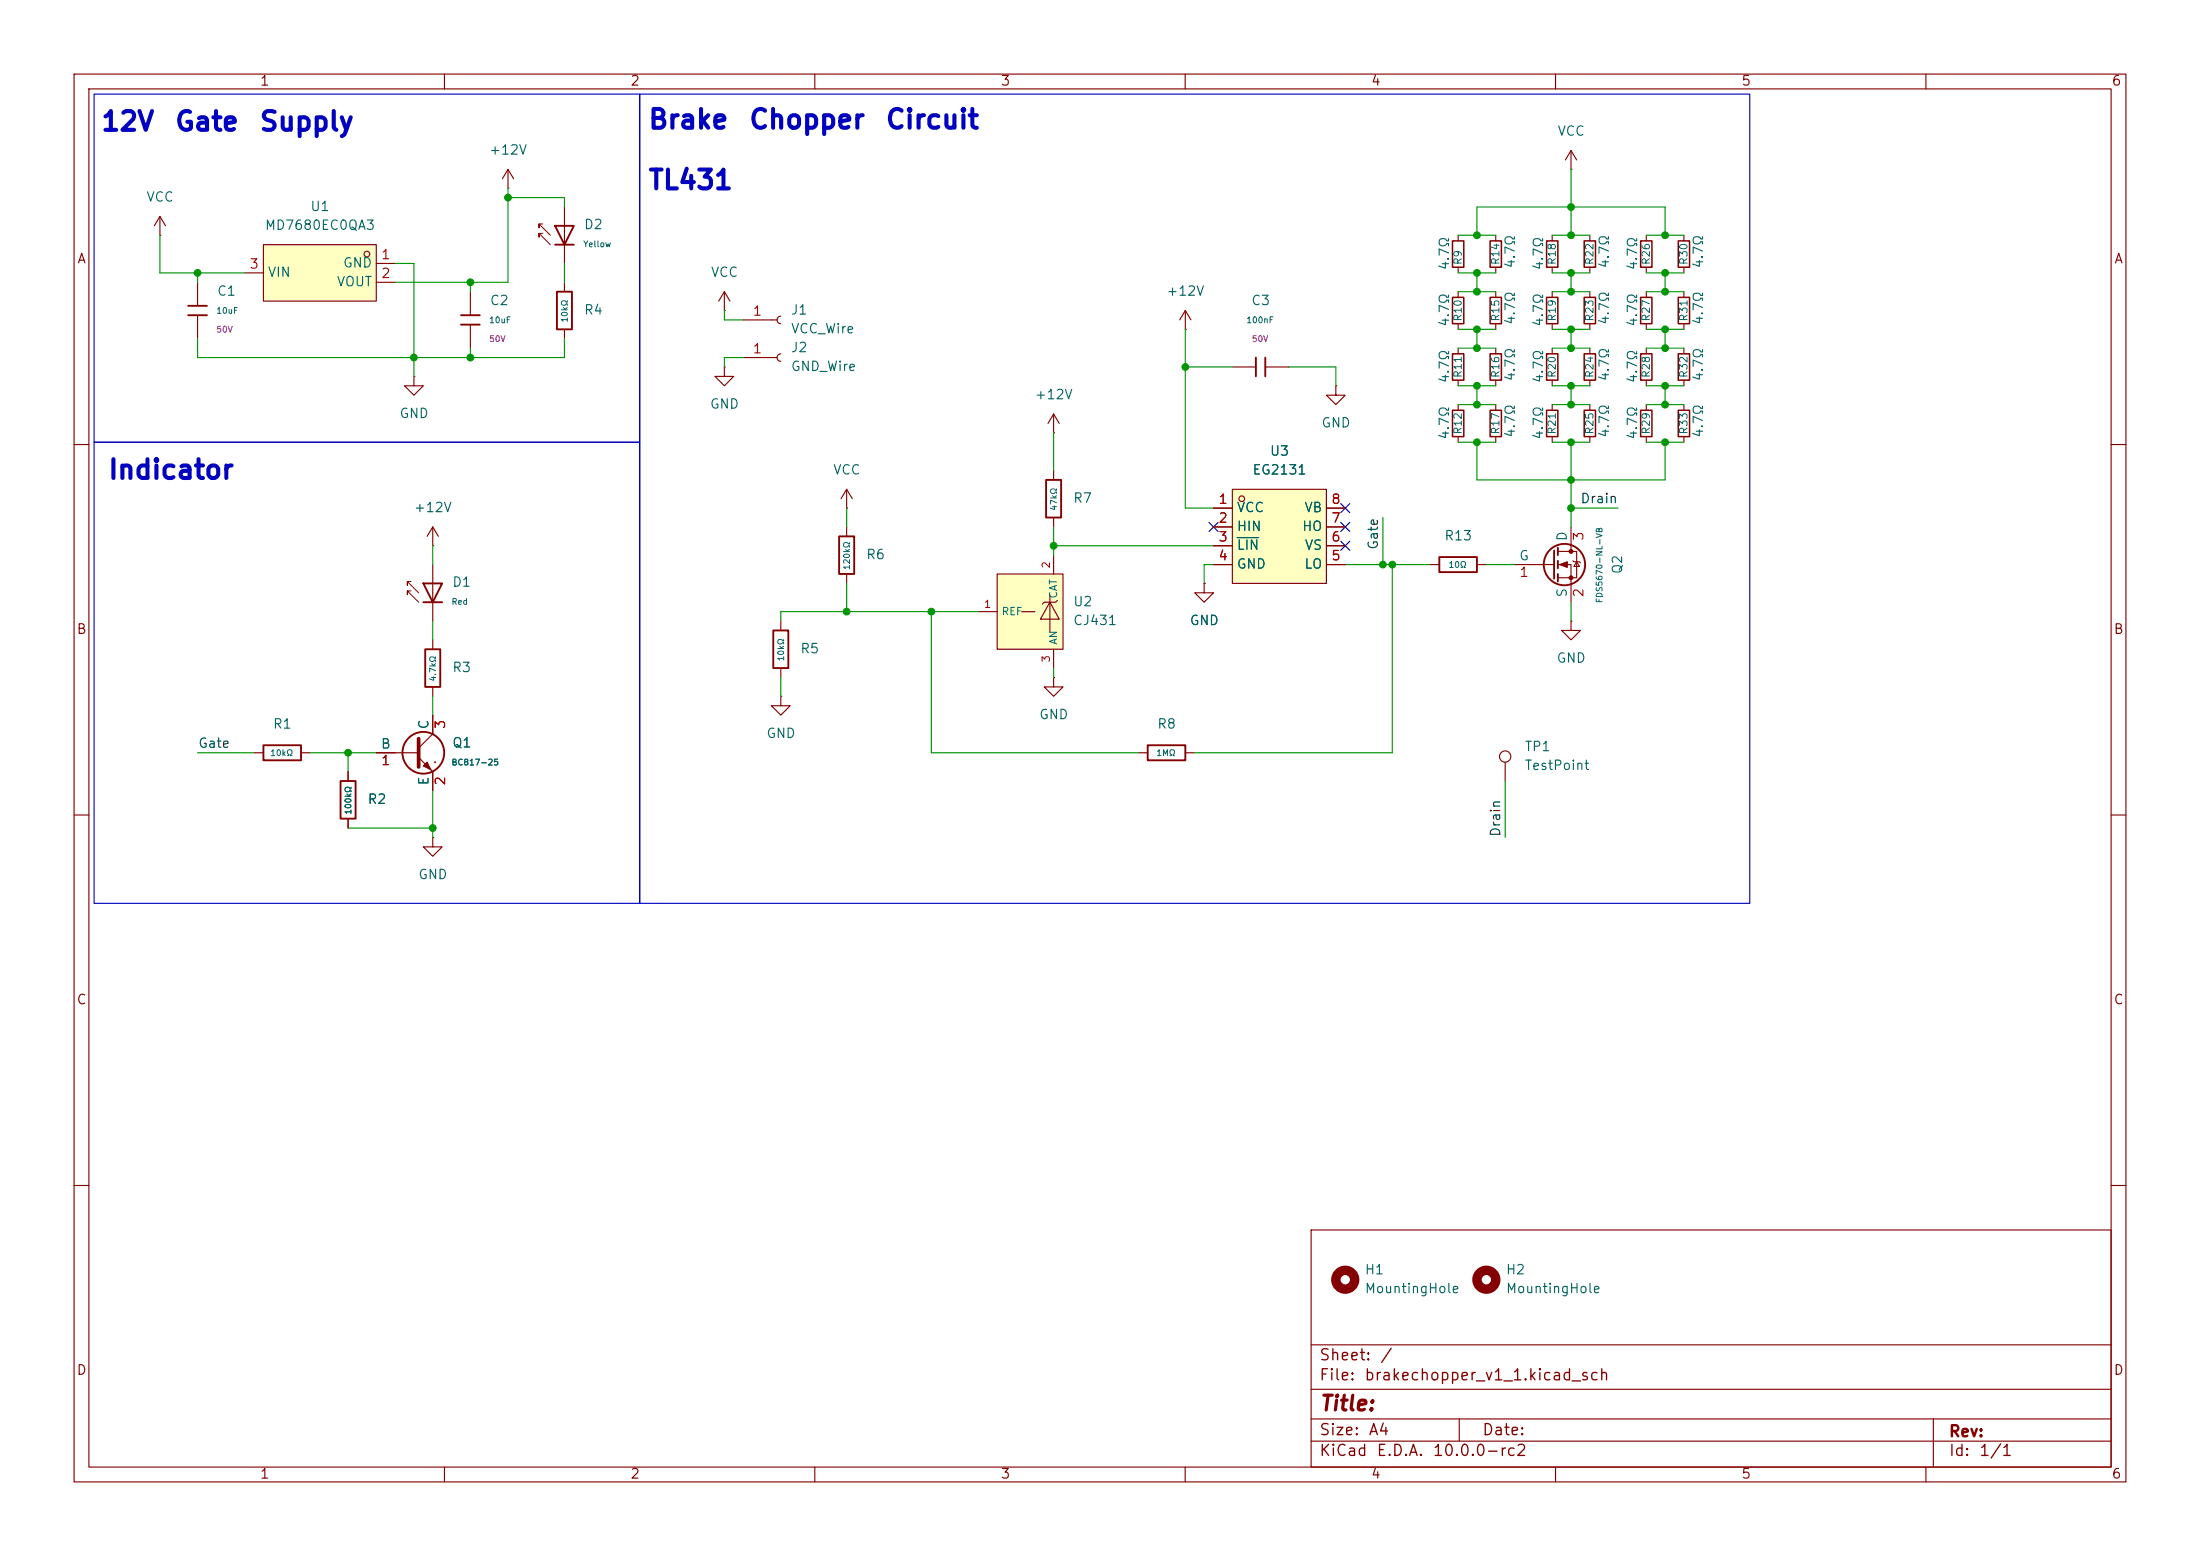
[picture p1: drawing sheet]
<svg xmlns="http://www.w3.org/2000/svg" width="297mm" height="210mm" viewBox="0 0 297 210" stroke-linecap="round" stroke-linejoin="round" font-family="sans-serif">
<g fill="none" stroke="#840000" stroke-width=".15">
<path d="M10 10h277v190h-277zM12 12h273v186h-273zM60 10v2M110 10v2M160 10v2M210 10v2M260 10v2M196.8 31.8v.7M196.8 36.1v.7M196.8 39.4v.7M201.9 31.8v.7M201.9 36.1v.7"/>
<path d="M201.9 39.4v.7M209.5 31.8v.7M209.5 36.1v.7M209.5 39.4v.7M214.6 31.8v.7M214.6 36.1v.7M214.6 39.4v.7M222.2 31.8v.7M222.2 36.1v.7M222.2 39.4v.7M227.3 31.8v.7M227.3 36.1v.7"/>
<path d="M227.3 39.4v.7M196.8 43.7v.8M201.9 43.7v.8M209.5 43.7v.8M209.5 47v.8M209.5 51.3v.8M214.6 43.7v.8M214.6 47v.8M214.6 51.3v.8M222.2 43.7v.8M222.2 47v.8M222.2 51.3v.8"/>
<path d="M222.2 54.6v.8M222.2 58.9v.8M227.3 43.7v.8M227.3 47v.8M227.3 51.3v.8M227.3 54.6v.8M227.3 58.9v.8M10 60h2M58.4 73.7h.1M58.4 71.1v2.6M58.4 76.2v7.6M58.4 71.1l-.7 1.3"/>
<path d="M58.4 71.1l.8 1.3M193 76.2h1.3M199.4 76.2h1.3M285 60h2M58.4 96.5v2.6l-1.9 1.9M10 110h2M47 104.1v1.3M47 110.5v1.3M50.8 101.6h5.7M56.5 102.2l1.9 1.9v2.6M58.4 113v1.3h1.3l-1.3 1.3-1.3-1.3h1.3M58.4 113h.1"/>
<path d="M58.7 102.9h.1M285 110h2M10 160h2M177 166h108v32h-108zM285 160h2M60 198v2M110 198v2M160 198v2M177 194.5h108M177 191.5h108M177 187.5h108M177 181.5h108"/>
<path d="M197 191.5v3M210 198v2M260 198v2M261 191.5v6.5"/>
</g>
<g fill="none" stroke="#840000" stroke-width=".25">
<path d="M57.1 78.7h2.6l-1.3 2.6zM194.3 75.2h5.1v2h-5.1zM57.1 81.3h2.6M46 105.4h2v5.1h-2z"/>
<circle cx="57.1" cy="101.6" r="2.82"/>
</g>
<path d="M56.5 99.7v3.8" fill="none" stroke="#840000" stroke-width=".51"/>
<path d="M57.7 102.9l.5 1-1.1-.5z" fill="#840000" stroke="#840000" stroke-width=".15"/>
<g fill="none" stroke="#840000" stroke-width=".2">
<path d="M196.1 32.5h1.5v3.6h-1.5zM201.2 32.5h1.5v3.6h-1.5zM208.8 32.5h1.5v3.6h-1.5zM213.9 32.5h1.5v3.6h-1.5zM221.5 32.5h1.5v3.6h-1.5zM226.6 32.5h1.5v3.6h-1.5zM196.1 40.1h1.5v3.6h-1.5zM201.2 40.1h1.5v3.6h-1.5zM208.8 47.8h1.5v3.5h-1.5zM208.8 40.1h1.5v3.6h-1.5zM213.9 47.8h1.5v3.5h-1.5zM213.9 40.1h1.5v3.6h-1.5z"/>
<path d="M221.5 55.4h1.5v3.5h-1.5zM221.5 47.8h1.5v3.5h-1.5zM221.5 40.1h1.5v3.6h-1.5zM226.6 55.4h1.5v3.5h-1.5zM226.6 47.8h1.5v3.5h-1.5zM226.6 40.1h1.5v3.6h-1.5z"/>
</g>
<path d="M55.5 78.5h-.5v.5v-.5l1.5 1.5M55.5 79.8h-.5v.5v-.5l1.5 1.5" fill="none" stroke="#840000" stroke-width=".14"/>
<path d="M166.4 66h12.7v12.7h-12.7z" fill="#ffffc2"/>
<g fill="none" stroke="#840000" stroke-width=".15">
<path d="M212.1 22.9h.1M212.1 20.3l-.8 1.3M212.1 20.3l.8 1.3M212.1 20.3v2.6M142.2 58.4h.1M142.2 55.9v2.5M142.2 55.9l-.7 1.3M142.2 55.9l.8 1.3M160 44.5h.1M160 41.9l-.7 1.3M160 41.9l.8 1.3M160 41.9v2.6"/>
<path d="M166.4 49.5h3.1M170.8 49.5h3.2M180.3 52.1v1.2h1.3l-1.3 1.3-1.2-1.3h1.2M180.3 52.1h.1M196.8 47v.8M196.8 51.3v.8M201.9 47v.8M201.9 51.3v.8M142.2 63.5v1.3M142.2 69.9v1.2M162.6 78.7v1.3h1.2l-1.2 1.3-1.3-1.3h1.3M162.6 78.7h.1"/>
<path d="M163.8 68.6h2.6M163.8 71.1h2.6M163.8 73.7h2.6M163.8 76.2h2.6M166.4 66h12.7v12.7h-12.7zM179.1 68.6h2.5M179.1 71.1h2.5M179.1 73.7h2.5M179.1 76.2h2.5M58.4 86.4v1.2M58.4 92.7v1.3M142.2 91.4v1.3h1.3l-1.3 1.3-1.2-1.3h1.2"/>
<path d="M142.2 91.4h.1M153.7 101.6h1.2M160 101.6h1.3"/>
<circle cx="167.6" cy="67.3" r=".38"/>
</g>
<path d="M167 72.6h2.9" fill="none" stroke="#006464" stroke-width=".15"/>
<path d="M196.1 47.8h1.5v3.5h-1.5zM201.2 47.8h1.5v3.5h-1.5z" fill="none" stroke="#840000" stroke-width=".2"/>
<path d="M169.5 48.3v2.5M170.8 48.3v2.5M141.2 64.8h2.1v5.1h-2.1zM57.4 87.6h2v5.1h-2zM154.9 100.6h5.1v2h-5.1z" fill="none" stroke="#840000" stroke-width=".25"/>
<path d="M134.6 77.5h8.9v10.1h-8.9z" fill="#ffffc2"/>
<g fill="none" stroke="#840000" stroke-width=".15">
<path d="M21.6 31.8h.1M21.6 29.2l-.8 1.3M21.6 29.2l.8 1.3M21.6 29.2v2.6M26.7 38.1v3.2M63.5 39.4v3.1M68.6 25.4h.1M68.6 22.9l-.8 1.2M68.6 22.9l.7 1.2M68.6 22.9v2.5M76.2 27.9v7.7M76.2 38.1v1.3"/>
<path d="M26.7 42.5v3.2M55.9 50.8v1.3h1.2l-1.2 1.2-1.3-1.2h1.3M55.9 50.8h.1M63.5 43.8v3.2M76.2 44.5v1.2M134.6 77.5h8.9v10.1h-8.9zM142.2 74.9v2.6M132.1 82.6h2.5M137.9 82.6h1.8M141.7 81.3l1.3 2.3h-2.5zM141.7 80.3v5M142.2 87.6v2.6"/>
<path d="M142.7 81l-.2 .3h-1.5l-.3 .2"/>
</g>
<path d="M74.9 30.5h2.6l-1.3 2.5zM74.9 33h2.6M75.2 39.4h2v5.1h-2zM25.4 42.5h2.5M25.4 41.3h2.5M62.2 43.8h2.6M62.2 42.5h2.6" fill="none" stroke="#840000" stroke-width=".25"/>
<path d="M73.3 30.2h-.5v.5v-.5l1.5 1.6M73.3 31.5h-.5v.5v-.5l1.5 1.5" fill="none" stroke="#840000" stroke-width=".14"/>
<path d="M35.6 33h15.2v7.6h-15.2z" fill="#ffffc2"/>
<g fill="none" stroke="#840000" stroke-width=".15">
<path d="M33 36.8h2.6M35.6 33h15.2v7.6h-15.2zM50.8 35.6h2.5M50.8 38.1h2.5M97.8 39.4l-.8 1.2M97.8 39.4l.8 1.2M97.8 39.4v2.5M97.8 49.5v1.3h1.3l-1.3 1.3-1.3-1.3h1.3M97.8 49.5h.1M97.8 41.9h.1M100.3 48.3h4.6M100.3 43.2h4.6"/>
<path d="M105.4 47.8a.51 .51 0 0 0-.5 .5 .51 .51 0 0 0 .5 .5M105.4 42.7a.51 .51 0 0 0-.5 .5 .51 .51 0 0 0 .5 .5M196.8 54.6v.8M196.8 58.9v.8M201.9 54.6v.8M201.9 58.9v.8M209.5 54.6v.8M209.5 58.9v.8M214.6 54.6v.8M214.6 58.9v.8M114.3 68.6h.1M114.3 66v2.6"/>
<path d="M114.3 71.1v1.3M114.3 77.5v1.2M114.3 66l-.8 1.3M114.3 66l.8 1.3M162.6 78.7h.1M163.8 76.2h2.6M163.8 68.6h2.6M163.8 71.1h2.6M163.8 73.7h2.6M179.1 76.2h2.5M179.1 68.6h2.5M179.1 71.1h2.5"/>
<path d="M179.1 73.7h2.5M204.5 76.2h5.3M210.3 74.4h2.6v3.6h-2.6M210.3 76.2h1.8v5.1M212.1 71.1v3.3M212.3 75.7l.2 .1h.7l.2 .1M212.9 75.8l.3 .7h-.7zM58.4 96.5v2.6M105.4 94v1.3h1.3l-1.3 1.2-1.3-1.2h1.3M105.4 94h.1M105.4 83.8v1.3M105.4 90.2v1.2"/>
<path d="M212.1 83.8v1.3h1.3l-1.3 1.3-1.3-1.3h1.3M212.1 83.8h.1M34.3 101.6h1.3M40.6 101.6h1.3M47 104.1v1.3M47 110.5v1.3M50.8 101.6h2.5M58.4 104.1v2.6M203.2 102.9v2.5"/>
<circle cx="49.5" cy="34.3" r=".38"/>
<circle cx="203.2" cy="102.1" r=".76"/>
</g>
<g fill="none" stroke="#840000" stroke-width=".25">
<path d="M113.3 72.4h2v5.1h-2zM209.8 74.3v3.8M210.3 73.9v1M210.3 75.7v1M210.3 77.5v1M104.4 85.1h2v5.1h-2zM35.6 100.6h5v2h-5z"/>
<circle cx="211.2" cy="76.2" r="2.79"/>
</g>
<path d="M196.1 55.4h1.5v3.5h-1.5zM201.2 55.4h1.5v3.5h-1.5zM208.8 55.4h1.5v3.5h-1.5zM213.9 55.4h1.5v3.5h-1.5z" fill="none" stroke="#840000" stroke-width=".2"/>
<g fill="none" stroke="#840000" stroke-width="1.3">
<circle cx="181.6" cy="172.7" r="1.27"/>
<circle cx="200.7" cy="172.7" r="1.27"/>
</g>
<g fill="#840000" stroke="#840000" stroke-width=".15">
<path d="M210.6 76.2l1-.4v.8z"/>
<circle cx="212.1" cy="74.4" r=".25"/>
<circle cx="212.1" cy="78" r=".25"/>
</g>
<g fill="none" stroke="#009600" stroke-width=".15">
<path d="M21.6 31.8v5h11.4M26.7 36.8v1.3M53.3 35.6h2.6v15.2M63.5 38.1v1.3M68.6 26.7h7.6v1.2M68.6 25.4v12.7h-15.3M76.2 35.6v2.5M196.8 36.8h5.1M196.8 39.4h5.1M196.8 31.8h5.1M199.4 31.8v-3.9h25.4v3.9M199.4 36.8v2.6"/>
<path d="M209.5 36.8h5.1M209.5 39.4h5.1M209.5 31.8h5.1M212.1 22.9v8.9M212.1 36.8v2.6M222.2 36.8h5.1M222.2 39.4h5.1M222.2 31.8h5.1M224.8 36.8v2.6M26.7 45.7v2.6h49.5v-2.6M63.5 47v1.3M97.8 41.9v1.3h2.5"/>
<path d="M100.3 48.3h-2.5v1.2M142.2 58.4v5.1M160 44.5v24.1h3.8M160 49.5h6.4M174 49.5h6.3v2.6M196.8 47h5.1M196.8 54.6h5.1M196.8 52.1h5.1M196.8 59.7h5.1M196.8 44.5h5.1M199.4 59.7v5.1h25.4v-5.1M199.4 44.5v2.5"/>
<path d="M199.4 52.1v2.5M209.5 47h5.1M209.5 54.6h5.1M209.5 52.1h5.1M209.5 59.7h5.1M209.5 44.5h5.1M212.1 44.5v2.5M212.1 52.1v2.5M212.1 59.7v11.4M222.2 47h5.1M222.2 54.6h5.1M222.2 52.1h5.1"/>
<path d="M222.2 59.7h5.1M222.2 44.5h5.1M224.8 44.5v2.5M224.8 52.1v2.5M58.4 73.7v2.5M114.3 68.6v2.5M114.3 78.7v3.9M142.2 71.1v3.8M142.2 73.7h21.6M163.8 76.2h-1.2v2.5M181.6 76.2h11.4M186.7 69.9v6.3"/>
<path d="M188 76.2v25.4h-26.7M200.7 76.2h3.8M212.1 68.6h6.3M58.4 83.8v2.6M58.4 94v2.5M105.4 91.4v2.6M125.7 82.6v19h28M132.1 82.6h-26.7v1.2M142.2 90.2v1.2M212.1 81.3v2.5M26.7 101.6h7.6M41.9 101.6h8.9"/>
<path d="M47 101.6v2.5M47 111.8h11.4M58.4 106.7v6.3M203.2 105.4v7.6"/>
</g>
<path d="M163.2 70.5l1.2 1.2M164.4 70.5l-1.2 1.2M181 68l1.2 1.2M181 70.5l1.2 1.2M181 73.1l1.2 1.2M182.2 68l-1.2 1.2M182.2 70.5l-1.2 1.2M182.2 73.1l-1.2 1.2" fill="none" stroke="#000084" stroke-width=".15"/>
<path d="M12.7 12.7h73.7v47h-73.7zM86.4 12.7h149.8v109.2h-149.8zM12.7 59.7h73.7v62.2h-73.7z" fill="none" stroke="#0000c2" stroke-width=".15"/>
<path d="M167 72.6h2.9" fill="none" stroke="#006464" stroke-width=".15"/>
<g fill="#009600" stroke="#009600" stroke-width=".14">
<circle cx="199.4" cy="52.1" r=".46"/>
<circle cx="199.4" cy="59.7" r=".46"/>
<circle cx="212.1" cy="59.7" r=".46"/>
<circle cx="212.1" cy="52.1" r=".46"/>
<circle cx="199.4" cy="54.6" r=".46"/>
<circle cx="199.4" cy="39.4" r=".46"/>
<circle cx="199.4" cy="47" r=".46"/>
<circle cx="199.4" cy="31.8" r=".46"/>
<circle cx="199.4" cy="44.5" r=".46"/>
<circle cx="199.4" cy="36.8" r=".46"/>
<circle cx="212.1" cy="31.8" r=".46"/>
<circle cx="212.1" cy="39.4" r=".46"/>
<circle cx="212.1" cy="47" r=".46"/>
<circle cx="212.1" cy="36.8" r=".46"/>
<circle cx="212.1" cy="44.5" r=".46"/>
<circle cx="212.1" cy="68.6" r=".46"/>
<circle cx="212.1" cy="27.9" r=".46"/>
<circle cx="224.8" cy="47" r=".46"/>
<circle cx="212.1" cy="64.8" r=".46"/>
<circle cx="224.8" cy="39.4" r=".46"/>
<circle cx="224.8" cy="36.8" r=".46"/>
<circle cx="224.8" cy="44.5" r=".46"/>
<circle cx="224.8" cy="31.8" r=".46"/>
<circle cx="224.8" cy="54.6" r=".46"/>
<circle cx="224.8" cy="59.7" r=".46"/>
<circle cx="224.8" cy="52.1" r=".46"/>
<circle cx="212.1" cy="54.6" r=".46"/>
<circle cx="186.7" cy="76.2" r=".46"/>
<circle cx="188" cy="76.2" r=".46"/>
<circle cx="68.6" cy="26.7" r=".46"/>
<circle cx="114.3" cy="82.6" r=".46"/>
<circle cx="125.7" cy="82.6" r=".46"/>
<circle cx="26.7" cy="36.8" r=".46"/>
<circle cx="63.5" cy="48.3" r=".46"/>
<circle cx="63.5" cy="38.1" r=".46"/>
<circle cx="55.9" cy="48.3" r=".46"/>
<circle cx="142.2" cy="73.7" r=".46"/>
<circle cx="160" cy="49.5" r=".46"/>
<circle cx="58.4" cy="111.8" r=".46"/>
<circle cx="47" cy="101.6" r=".46"/>
</g>
<g font-size="2.5" fill="#0000c2">
<text x="13.5" y="18.3">12V</text>
<text x="23.5" y="18.3">Gate</text>
<text x="34.9" y="18.3">Supply</text>
<text x="87.4" y="18">Brake</text>
<text x="101" y="18">Chopper</text>
<text x="119.4" y="18">Circuit</text>
<text x="87.4" y="26.2">TL431</text>
<text x="14.5" y="65.3">Indicator</text>
</g>
<text font-size="2" fill="#840000" x="178" y="190.9">Title:</text>
<g font-size="1.5" fill="#840000">
<text x="178" y="184">Sheet:</text>
<text x="186.2" y="184">/</text>
<text x="178" y="186.7">File:</text>
<text x="184.1" y="186.7">brakechopper_v1_1.kicad_sch</text>
<text x="178" y="196.9">KiCad</text>
<text x="178" y="194.1">Size:</text>
<text x="184.7" y="194.1">A4</text>
<text x="185.7" y="196.9">E.D.A.</text>
<text x="193.3" y="196.9">10.0.0-rc2</text>
<text x="200" y="194.1">Date:</text>
<text x="263" y="194.3">Rev:</text>
<text x="263" y="196.9">Id:</text>
<text x="267.1" y="196.9">1/1</text>
</g>
<g font-size="1.3" fill="#840000">
<text x="35" y="11.9">1</text>
<text x="85" y="11.9">2</text>
<text x="135" y="11.9">3</text>
<text x="185" y="11.9">4</text>
<text x="235" y="11.9">5</text>
<text x="285" y="11.9">6</text>
<text x="10.3" y="35.9">A</text>
<text x="285.3" y="35.9">A</text>
<text x="10.3" y="85.9">B</text>
<text x="285.3" y="85.9">B</text>
<text x="10.3" y="135.9">C</text>
<text x="285.3" y="135.9">C</text>
<text x="10.3" y="185.9">D</text>
<text x="285.3" y="185.9">D</text>
<text x="35" y="199.9">1</text>
<text x="85" y="199.9">2</text>
<text x="135" y="199.9">3</text>
<text x="185" y="199.9">4</text>
<text x="235" y="199.9">5</text>
<text x="285" y="199.9">6</text>
</g>
<g font-size="1.3" fill="#006464">
<text x="65.9" y="21.2">+12V</text>
<text x="210.2" y="18.6">VCC</text>
<text x="19.7" y="27.5">VCC</text>
<text x="41.8" y="28.8">U1</text>
<text x="35.7" y="31.3">MD7680EC0QA3</text>
<text x="78.7" y="31.2">D2</text>
<text x="29.2" y="40.2">C1</text>
<text x="36.1" y="37.7">VIN</text>
<text x="45.4" y="39">VOUT</text>
<text x="46.2" y="36.4">GND</text>
<text x="66" y="41.5">C2</text>
<text x="95.9" y="37.7">VCC</text>
<text x="157.4" y="40.2">+12V</text>
<text x="168.8" y="41.5">C3</text>
<text x="195.9" y="36.6" transform="rotate(-90 195.9 36.6)">4.7Ω</text>
<text x="204.8" y="36.3" transform="rotate(-90 204.8 36.3)">4.7Ω</text>
<text x="208.6" y="36.6" transform="rotate(-90 208.6 36.6)">4.7Ω</text>
<text x="217.5" y="36.3" transform="rotate(-90 217.5 36.3)">4.7Ω</text>
<text x="221.3" y="36.6" transform="rotate(-90 221.3 36.6)">4.7Ω</text>
<text x="230.2" y="36.3" transform="rotate(-90 230.2 36.3)">4.7Ω</text>
<text x="78.7" y="42.8">R4</text>
<text x="106.7" y="47.9">J2</text>
<text x="106.7" y="42.8">J1</text>
<text x="106.7" y="45.3">VCC_Wire</text>
<text x="195.9" y="44.2" transform="rotate(-90 195.9 44.2)">4.7Ω</text>
<text x="204.8" y="43.9" transform="rotate(-90 204.8 43.9)">4.7Ω</text>
<text x="208.6" y="44.2" transform="rotate(-90 208.6 44.2)">4.7Ω</text>
<text x="217.5" y="43.9" transform="rotate(-90 217.5 43.9)">4.7Ω</text>
<text x="221.3" y="44.2" transform="rotate(-90 221.3 44.2)">4.7Ω</text>
<text x="230.2" y="43.9" transform="rotate(-90 230.2 43.9)">4.7Ω</text>
<text x="106.7" y="50.4">GND_Wire</text>
<text x="195.9" y="51.8" transform="rotate(-90 195.9 51.8)">4.7Ω</text>
<text x="204.8" y="51.6" transform="rotate(-90 204.8 51.6)">4.7Ω</text>
<text x="208.6" y="51.8" transform="rotate(-90 208.6 51.8)">4.7Ω</text>
<text x="217.5" y="51.6" transform="rotate(-90 217.5 51.6)">4.7Ω</text>
<text x="221.3" y="51.8" transform="rotate(-90 221.3 51.8)">4.7Ω</text>
<text x="230.2" y="51.6" transform="rotate(-90 230.2 51.6)">4.7Ω</text>
<text x="53.8" y="56.7">GND</text>
<text x="95.8" y="55.5">GND</text>
<text x="139.6" y="54.2">+12V</text>
<text x="178.3" y="58">GND</text>
<text x="195.9" y="59.4" transform="rotate(-90 195.9 59.4)">4.7Ω</text>
<text x="204.8" y="59.2" transform="rotate(-90 204.8 59.2)">4.7Ω</text>
<text x="208.6" y="59.4" transform="rotate(-90 208.6 59.4)">4.7Ω</text>
<text x="217.5" y="59.2" transform="rotate(-90 217.5 59.2)">4.7Ω</text>
<text x="221.3" y="59.4" transform="rotate(-90 221.3 59.4)">4.7Ω</text>
<text x="230.2" y="59.2" transform="rotate(-90 230.2 59.2)">4.7Ω</text>
<text x="112.4" y="64.4">VCC</text>
<text x="169" y="64.4">EG2131</text>
<text x="171.3" y="61.8">U3</text>
<text x="55.8" y="69.4">+12V</text>
<text x="144.8" y="68.2">R7</text>
<text x="166.9" y="69.4">VCC</text>
<text x="166.9" y="72">HIN</text>
<text x="175.7" y="72">HO</text>
<text x="176" y="69.4">VB</text>
<text x="116.8" y="75.8">R6</text>
<text x="166.9" y="74.5">LIN</text>
<text x="166.9" y="77.1">GND</text>
<text x="176" y="77.1">LO</text>
<text x="176.1" y="74.5">VS</text>
<text x="194.9" y="73.3">R13</text>
<text x="205" y="75.9">G</text>
<text x="211.8" y="73.1" transform="rotate(-90 211.8 73.1)">D</text>
<text x="219.3" y="77.6" transform="rotate(-90 219.3 77.6)">Q2</text>
<text x="61" y="79.5">D1</text>
<text x="144.8" y="82.1">U2</text>
<text x="211.8" y="80.7" transform="rotate(-90 211.8 80.7)">S</text>
<text x="108" y="88.5">R5</text>
<text x="144.8" y="84.7">CJ431</text>
<text x="160.5" y="84.7">GND</text>
<text x="210.1" y="89.8">GND</text>
<text x="61" y="91">R3</text>
<text x="36.8" y="98.7">R1</text>
<text x="51.3" y="101.3">B</text>
<text x="58.2" y="98.5" transform="rotate(-90 58.2 98.5)">C</text>
<text x="61" y="101.2">Q1</text>
<text x="103.4" y="99.9">GND</text>
<text x="140.2" y="97.4">GND</text>
<text x="156.1" y="98.7">R8</text>
<text x="205.7" y="101.7">TP1</text>
<text x="58.2" y="106.1" transform="rotate(-90 58.2 106.1)">E</text>
<text x="205.7" y="104.2">TestPoint</text>
<text x="49.5" y="108.8">R2</text>
<text x="56.4" y="119">GND</text>
<text x="184.2" y="172.3">H1</text>
<text x="203.2" y="172.3">H2</text>
<text x="184.2" y="174.9">MountingHole</text>
<text x="203.2" y="174.9">MountingHole</text>
</g>
<g font-size="1.3" fill="#a90000">
<text x="51.4" y="35.3">1</text>
<text x="33.6" y="36.6">3</text>
<text x="51.4" y="37.8">2</text>
<text x="101.5" y="42.9">1</text>
<text x="101.5" y="48">1</text>
<text x="164.4" y="68.3">1</text>
<text x="164.4" y="70.9">2</text>
<text x="179.6" y="70.9">7</text>
<text x="179.6" y="68.3">8</text>
<text x="164.4" y="73.4">3</text>
<text x="164.4" y="75.9">4</text>
<text x="179.6" y="75.9">5</text>
<text x="179.6" y="73.4">6</text>
<text x="214.1" y="73.1" transform="rotate(-90 214.1 73.1)">3</text>
<text x="205" y="78.2">1</text>
<text x="214.1" y="80.7" transform="rotate(-90 214.1 80.7)">2</text>
<text x="60.4" y="98.5" transform="rotate(-90 60.4 98.5)">3</text>
<text x="51.4" y="103.6">1</text>
<text x="60.4" y="106.1" transform="rotate(-90 60.4 106.1)">2</text>
</g>
<g font-size="1.3" fill="#0f0f0f">
<text x="213.3" y="68.2">Drain</text>
<text x="186.3" y="74.3" transform="rotate(-90 186.3 74.3)">Gate</text>
<text x="26.7" y="101.3">Gate</text>
<text x="202.9" y="113" transform="rotate(-90 202.9 113)">Drain</text>
</g>
<g font-size="1" fill="#006464">
<text x="197.6" y="35.9" transform="rotate(-90 197.6 35.9)">R9</text>
<text x="202.7" y="35.9" transform="rotate(-90 202.7 35.9)">R14</text>
<text x="210.3" y="35.9" transform="rotate(-90 210.3 35.9)">R18</text>
<text x="215.4" y="35.9" transform="rotate(-90 215.4 35.9)">R22</text>
<text x="223" y="35.9" transform="rotate(-90 223 35.9)">R26</text>
<text x="228.1" y="35.9" transform="rotate(-90 228.1 35.9)">R30</text>
<text x="197.6" y="43.5" transform="rotate(-90 197.6 43.5)">R10</text>
<text x="202.7" y="43.5" transform="rotate(-90 202.7 43.5)">R15</text>
<text x="210.3" y="43.5" transform="rotate(-90 210.3 43.5)">R19</text>
<text x="215.4" y="43.5" transform="rotate(-90 215.4 43.5)">R23</text>
<text x="223" y="43.5" transform="rotate(-90 223 43.5)">R27</text>
<text x="228.1" y="43.5" transform="rotate(-90 228.1 43.5)">R31</text>
<text x="197.6" y="51.1" transform="rotate(-90 197.6 51.1)">R11</text>
<text x="202.7" y="51.1" transform="rotate(-90 202.7 51.1)">R16</text>
<text x="210.3" y="51.1" transform="rotate(-90 210.3 51.1)">R20</text>
<text x="215.4" y="51.1" transform="rotate(-90 215.4 51.1)">R24</text>
<text x="223" y="51.1" transform="rotate(-90 223 51.1)">R28</text>
<text x="228.1" y="51.1" transform="rotate(-90 228.1 51.1)">R32</text>
<text x="197.6" y="58.7" transform="rotate(-90 197.6 58.7)">R12</text>
<text x="202.7" y="58.7" transform="rotate(-90 202.7 58.7)">R17</text>
<text x="210.3" y="58.7" transform="rotate(-90 210.3 58.7)">R21</text>
<text x="215.4" y="58.7" transform="rotate(-90 215.4 58.7)">R25</text>
<text x="223" y="58.7" transform="rotate(-90 223 58.7)">R29</text>
<text x="228.1" y="58.7" transform="rotate(-90 228.1 58.7)">R33</text>
<text x="135.1" y="83.3">REF</text>
<text x="143" y="80.9" transform="rotate(-90 143 80.9)">CAT</text>
<text x="143" y="87.1" transform="rotate(-90 143 87.1)">AN</text>
</g>
<g font-size="1" fill="#a90000">
<text x="142" y="76.8" transform="rotate(-90 142 76.8)">2</text>
<text x="132.8" y="82.3">1</text>
<text x="142" y="89.5" transform="rotate(-90 142 89.5)">3</text>
</g>
<g font-size=".8" fill="#006464">
<text x="78.7" y="33.6">Yellow</text>
<text x="29.1" y="42.5">10uF</text>
<text x="66" y="43.8">10uF</text>
<text x="76.8" y="43.6" transform="rotate(-90 76.8 43.6)">10kΩ</text>
<text x="168.2" y="43.8">100nF</text>
<text x="142.9" y="69" transform="rotate(-90 142.9 69)">47kΩ</text>
<text x="114.9" y="77" transform="rotate(-90 114.9 77)">120kΩ</text>
<text x="195.5" y="76.8">10Ω</text>
<text x="60.9" y="81.8">Red</text>
<text x="216.5" y="81.5" transform="rotate(-90 216.5 81.5)">FDS5670-NL-VB</text>
<text x="106" y="89.3" transform="rotate(-90 106 89.3)">10kΩ</text>
<text x="59" y="92.1" transform="rotate(-90 59 92.1)">4.7kΩ</text>
<text x="36.4" y="102.2">10kΩ</text>
<text x="60.9" y="103.5">BC817-25</text>
<text x="156" y="102.2">1MΩ</text>
<text x="47.6" y="110" transform="rotate(-90 47.6 110)">100kΩ</text>
</g>
<g font-size=".8" fill="#840084">
<text x="29.1" y="45.1">50V</text>
<text x="66" y="46.3">50V</text>
<text x="168.9" y="46.3">50V</text>
</g>
</svg>
